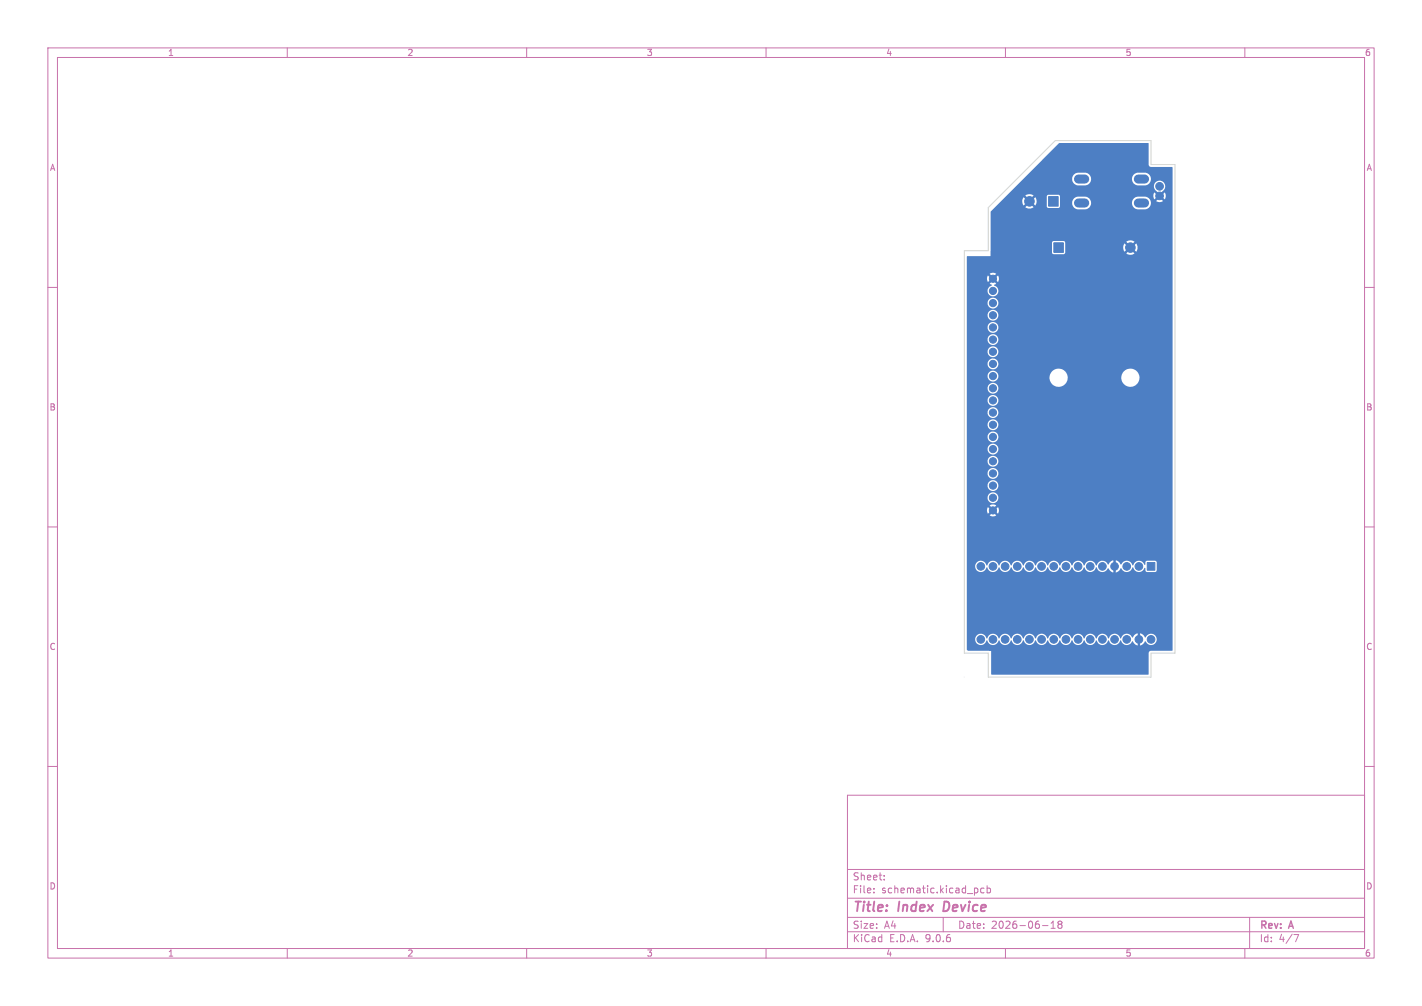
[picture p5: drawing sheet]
<svg xmlns="http://www.w3.org/2000/svg" width="297mm" height="210mm" viewBox="0 0 297 210" stroke-linecap="round" stroke-linejoin="round" font-family="sans-serif">
<g fill="none" stroke="#c872ab" stroke-width=".21">
<path d="M10 10h277v190h-277zM12 12h273v186h-273zM60 10v2M110 10v2M160 10v2M210 10v2M260 10v2M10 60h2M285 60h2M10 110h2M285 110h2M10 160h2"/>
<path d="M177 166h108v32h-108zM285 160h2M60 198v2M110 198v2M160 198v2M177 194.5h108M177 191.5h108M177 187.5h108M177 181.5h108M182.5 186.3v.1M182.5 185.5v.1M184.7 183.6v.1"/>
<path d="M184.7 182.8v.1M197 191.5v3M204.1 185.5l.1 .2-.1 .6M205.5 185.5l-.4-.1-.3 .3 .2 .6h.5M206.2 185.5l.4-.1 .3 .3-.2 .6h-.5M206.2 184.9v1.5M210 198v2M217.7 193.2h1.2M219.5 193.8h.9M219.5 192.7l.5-.4v1.5M221.2 192.9l-.2 .3v.5l.2 .1h.3l.3-.3-.1-.4-.2-.2M221.2 192.9l-.2-.2 .2-.4h.3l.3 .3-.3 .3"/>
<path d="M221.2 192.9h.3M260 198v2M261 191.5v6.5M270.2 195.1h1l-.6 1.5"/>
</g>
<path d="M197.3 188.2l-.3 2h.5" fill="none" stroke="#c872ab" stroke-width=".4"/>
<g fill="#4d7fc4" stroke="#4d7fc4" stroke-width=".21">
<path d="M239.6 117.4h1.6v1.6h-1.6z"/>
<path d="M219 41h2v2h-2z"/>
<path d="M220.1 50.7h2v2h-2z"/>
<circle cx="237.9" cy="118.2" r=".8"/>
<circle cx="235.3" cy="118.2" r=".8"/>
<circle cx="232.8" cy="118.2" r=".8"/>
<circle cx="230.3" cy="118.2" r=".8"/>
<circle cx="227.7" cy="118.2" r=".8"/>
<circle cx="225.2" cy="118.2" r=".8"/>
<circle cx="222.6" cy="118.2" r=".8"/>
<circle cx="220.1" cy="118.2" r=".8"/>
<circle cx="217.6" cy="118.2" r=".8"/>
<circle cx="215" cy="118.2" r=".8"/>
<circle cx="212.5" cy="118.2" r=".8"/>
<circle cx="209.9" cy="118.2" r=".8"/>
<circle cx="207.4" cy="118.2" r=".8"/>
<circle cx="204.9" cy="118.2" r=".8"/>
<circle cx="204.9" cy="133.5" r=".8"/>
<circle cx="207.4" cy="133.5" r=".8"/>
<circle cx="209.9" cy="133.5" r=".8"/>
<circle cx="212.5" cy="133.5" r=".8"/>
<circle cx="215" cy="133.5" r=".8"/>
<circle cx="217.6" cy="133.5" r=".8"/>
<circle cx="220.1" cy="133.5" r=".8"/>
<circle cx="222.6" cy="133.5" r=".8"/>
<circle cx="225.2" cy="133.5" r=".8"/>
<circle cx="227.7" cy="133.5" r=".8"/>
<circle cx="230.3" cy="133.5" r=".8"/>
<circle cx="232.8" cy="133.5" r=".8"/>
<circle cx="235.3" cy="133.5" r=".8"/>
<circle cx="237.9" cy="133.5" r=".8"/>
<circle cx="240.4" cy="133.5" r=".8"/>
<circle cx="207.4" cy="106.6" r=".75"/>
<circle cx="207.4" cy="103.9" r=".75"/>
<circle cx="207.4" cy="101.4" r=".75"/>
<circle cx="207.4" cy="98.8" r=".75"/>
<circle cx="207.4" cy="96.3" r=".75"/>
<circle cx="207.4" cy="93.8" r=".75"/>
<circle cx="207.4" cy="91.2" r=".75"/>
<circle cx="207.4" cy="88.7" r=".75"/>
<circle cx="207.4" cy="86.1" r=".75"/>
<circle cx="207.4" cy="83.6" r=".75"/>
<circle cx="207.4" cy="81.1" r=".75"/>
<circle cx="207.4" cy="78.5" r=".75"/>
<circle cx="207.4" cy="76" r=".75"/>
<circle cx="207.4" cy="73.4" r=".75"/>
<circle cx="207.4" cy="70.9" r=".75"/>
<circle cx="207.4" cy="68.4" r=".75"/>
<circle cx="207.4" cy="65.8" r=".75"/>
<circle cx="207.4" cy="63.3" r=".75"/>
<circle cx="207.4" cy="60.7" r=".75"/>
<circle cx="207.4" cy="58.2" r=".75"/>
<circle cx="215" cy="42" r="1"/>
<circle cx="236.1" cy="51.7" r="1"/>
<circle cx="242.2" cy="38.9" r=".8"/>
<circle cx="242.2" cy="40.9" r=".8"/>
</g>
<path d="M225.3 37.4h1.3M237.8 37.4h1.3M225.3 42.4h1.3M237.8 42.4h1.3" fill="none" stroke="#4d7fc4" stroke-width="1.9"/>
<path d="M206.9 44.1l2.3-2.2h4.3l.3 1 .7-.7 .4 .3-.8 .8a1.48 1.48 0 0 0 1.8 0l-.8-.8 .4-.3 .8 .6a1.49 1.49 0 0 0-.1-1.6l-.7 .7-.4-.3 .6-.6h2.9v2.1l.3 .3h2.2l.3-.3v-.8h2.5v.2a1.34 1.34 0 0 0 1.3 1.2h1.6a1.33 1.33 0 0 0 1.1-1.4h8.5v.2a1.34 1.34 0 0 0 1.3 1.2h1.6a1.33 1.33 0 0 0 1.1-1.4 1.33 1.33 0 0 0-1.2-1.3l-2 .1-.5 .4-.3 .8h-8.5v-.2a1.34 1.34 0 0 0-1.2-1.1l-2 .1-.5 .4-.3 .8h-2.5l-.1-1.5h19.6l.2 .8 .7-.7 .3 .4-.6 .7a1.29 1.29 0 0 0 1.4 0l-.7-.7 .4-.4 .7 .7a1.29 1.29 0 0 0 0-1.4l-.7 .6-.4-.3 .7-.6a1.18 1.18 0 0 0 .2-1.8 1.18 1.18 0 0 0-1.8 0 1.18 1.18 0 0 0 .2 1.8l.6 .6-.3 .3-.7-.6-.2 .6h-19.6l-.3-.1h-2l-.4 .3h-2.9l.2-.2a1.48 1.48 0 0 0-1.8 0l.8 .8-.4 .3-.7-.7-.3 .7h-4.3l4.6-4.6h10.1a1.34 1.34 0 0 0 1.3 1.4h1.6a1.33 1.33 0 0 0 1.1-1.4h8.5v.2a1.34 1.34 0 0 0 1.3 1.2h1.6a1.33 1.33 0 0 0 1.1-1.4 1.33 1.33 0 0 0-1.2-1.3l-2 .1-.5 .4-.3 .8h-8.5v-.2a1.34 1.34 0 0 0-1.2-1.1l-2 .1-.5 .4-.3 .8h-10.1l7.5-7.4h18.5l.1 .1 .1 4.7 .3 .2h4.5l.1 .1v100.7l-.1 .2-4.7 .1-.2 .3v4.4l-.1 .1h-32.7l-.1-.1v-4.8h-4.8l-.3-.3v-2.2h1.8v.2a1.23 1.23 0 0 0 1.1 1.1 1.23 1.23 0 0 0 1.3-1 1.31 1.31 0 0 0 1.3 1 1.31 1.31 0 0 0 1.2-1 1.31 1.31 0 0 0 1.3 1 1.31 1.31 0 0 0 1.3-1 1.31 1.31 0 0 0 1.3 1 1.31 1.31 0 0 0 1.2-1 1.31 1.31 0 0 0 1.3 1 1.31 1.31 0 0 0 1.3-1 1.31 1.31 0 0 0 1.2 1 1.31 1.31 0 0 0 1.3-1 1.31 1.31 0 0 0 1.3 1 1.31 1.31 0 0 0 1.2-1 1.31 1.31 0 0 0 1.3 1 1.31 1.31 0 0 0 1.3-1 1.31 1.31 0 0 0 1.3 1 1.31 1.31 0 0 0 1.2-1 1.31 1.31 0 0 0 1.3 1 1.31 1.31 0 0 0 1.3-1 1.31 1.31 0 0 0 1.2 1 1.31 1.31 0 0 0 1.3-1 1.31 1.31 0 0 0 1.3 1 1.31 1.31 0 0 0 1.2-1 1.32 1.32 0 0 0 1.2 1 1.32 1.32 0 0 0 1.3-.8l.5 .6 .6 .3v-.9h.5v.9a1.35 1.35 0 0 0 1-.9h.2a1.2 1.2 0 0 0 1.8 .6 1.2 1.2 0 0 0 0-2 1.2 1.2 0 0 0-1.8 .6l-.2-.1a1.28 1.28 0 0 0-1-.8v.8h-.5v-.8l-.6 .3-.5 .6a1.26 1.26 0 0 0-1.3-.8 1.26 1.26 0 0 0-1.1 1 1.31 1.31 0 0 0-1.3-1 1.31 1.31 0 0 0-1.3 1 1.31 1.31 0 0 0-1.2-1 1.31 1.31 0 0 0-1.3 1 1.31 1.31 0 0 0-1.3-1 1.31 1.31 0 0 0-1.2 1 1.31 1.31 0 0 0-1.3-1 1.31 1.31 0 0 0-1.3 1 1.31 1.31 0 0 0-1.3-1 1.31 1.31 0 0 0-1.2 1 1.31 1.31 0 0 0-1.3-1 1.31 1.31 0 0 0-1.3 1 1.31 1.31 0 0 0-1.2-1 1.31 1.31 0 0 0-1.3 1 1.31 1.31 0 0 0-1.3-1 1.31 1.31 0 0 0-1.2 1 1.31 1.31 0 0 0-1.3-1 1.31 1.31 0 0 0-1.3 1 1.31 1.31 0 0 0-1.3-1 1.31 1.31 0 0 0-1.2 1 1.31 1.31 0 0 0-1.3-1 1.31 1.31 0 0 0-1.3 1 1.27 1.27 0 0 0-1.1-1 1.27 1.27 0 0 0-1.2 .7l-.1 .4h-1.8v-15.3h1.8v.2a1.23 1.23 0 0 0 1.1 1.1 1.23 1.23 0 0 0 1.3-1 1.31 1.31 0 0 0 1.3 1 1.31 1.31 0 0 0 1.2-1 1.31 1.31 0 0 0 1.3 1 1.31 1.31 0 0 0 1.3-1 1.31 1.31 0 0 0 1.3 1 1.31 1.31 0 0 0 1.2-1 1.31 1.31 0 0 0 1.3 1 1.31 1.31 0 0 0 1.3-1 1.31 1.31 0 0 0 1.2 1 1.31 1.31 0 0 0 1.3-1 1.31 1.31 0 0 0 1.3 1 1.31 1.31 0 0 0 1.2-1 1.31 1.31 0 0 0 1.3 1 1.31 1.31 0 0 0 1.3-1 1.31 1.31 0 0 0 1.3 1 1.31 1.31 0 0 0 1.2-1 1.31 1.31 0 0 0 1.3 1 1.31 1.31 0 0 0 1.3-1 1.32 1.32 0 0 0 1.1 1 1.32 1.32 0 0 0 1.4-.8l.4 .6 .6 .3v-.8h.5v.8a1.35 1.35 0 0 0 1-.9h.2a1.26 1.26 0 0 0 1.3 .8 1.26 1.26 0 0 0 1.1-1 1.31 1.31 0 0 0 1.2 1 1.31 1.31 0 0 0 1.3-.9l.1 .2v.4l.3 .3h1.8l.3-.3v-1.8l-.4-.2h-1.7l-.3 .2v.6h-.2a1.25 1.25 0 0 0-1.2-.8 1.25 1.25 0 0 0-1.2 .9 1.33 1.33 0 0 0-1.2-.9 1.33 1.33 0 0 0-1.3 .8l-.5-.7-.6-.2v.8h-.5v-.8a1.35 1.35 0 0 0-1 .8h-.1a1.26 1.26 0 0 0-1.3-.7 1.26 1.26 0 0 0-1.1 .9 1.31 1.31 0 0 0-1.3-.9 1.31 1.31 0 0 0-1.2 .9 1.31 1.31 0 0 0-1.3-.9 1.31 1.31 0 0 0-1.3 .9 1.31 1.31 0 0 0-1.3-.9 1.31 1.31 0 0 0-1.2 .9 1.31 1.31 0 0 0-1.3-.9 1.31 1.31 0 0 0-1.3 .9 1.31 1.31 0 0 0-1.2-.9 1.31 1.31 0 0 0-1.3 .9 1.31 1.31 0 0 0-1.3-.9 1.31 1.31 0 0 0-1.2 .9 1.31 1.31 0 0 0-1.3-.9 1.31 1.31 0 0 0-1.3 .9 1.31 1.31 0 0 0-1.3-.9 1.31 1.31 0 0 0-1.2 .9 1.31 1.31 0 0 0-1.3-.9 1.31 1.31 0 0 0-1.3 .9 1.27 1.27 0 0 0-1.1-.9 1.27 1.27 0 0 0-1.2 .7l-.1 .3h-1.8v-11.6h4.2l.2 .7 .7-.6 .3 .4-.6 .6a1.24 1.24 0 0 0 1.4 0l-.7-.6 .4-.4 .7 .6a1.24 1.24 0 0 0-.1-1.3l-.6 .6-.4-.3 .6-.7a1.24 1.24 0 0 0-1.3 0l.6 .7-.3 .3-.7-.6-.2 .6h-4.2v-2.7h4.4a1.13 1.13 0 0 0 1.5 1.2 1.13 1.13 0 0 0 .3-1.9 1.13 1.13 0 0 0-1.8 .5v.2h-4.4v-2.5h4.4a1.13 1.13 0 0 0 1.5 1.1 1.13 1.13 0 0 0 .3-1.9 1.13 1.13 0 0 0-1.8 .6v.2h-4.4v-2.6h4.4a1.13 1.13 0 0 0 1.5 1.2 1.13 1.13 0 0 0 .3-1.9 1.13 1.13 0 0 0-1.8 .6v.1h-4.4v-2.5h4.4a1.13 1.13 0 0 0 1.5 1.1 1.13 1.13 0 0 0 .3-1.9 1.13 1.13 0 0 0-1.8 .6v.2h-4.4v-2.5h4.4a1.13 1.13 0 0 0 1.5 1.1 1.13 1.13 0 0 0 .3-1.9 1.13 1.13 0 0 0-1.8 .6v.2h-4.4v-2.6h4.4a1.13 1.13 0 0 0 1.5 1.2 1.13 1.13 0 0 0 .3-1.9 1.13 1.13 0 0 0-1.8 .5v.2h-4.4v-2.5h4.4a1.13 1.13 0 0 0 1.5 1.1 1.13 1.13 0 0 0 .3-1.9 1.13 1.13 0 0 0-1.8 .6v.2h-4.4v-2.6h4.4a1.13 1.13 0 0 0 1.5 1.2 1.13 1.13 0 0 0 .3-1.9 1.13 1.13 0 0 0-1.8 .6v.1h-4.4v-2.5h4.4a1.13 1.13 0 0 0 1.5 1.1 1.13 1.13 0 0 0 .3-1.9 1.13 1.13 0 0 0-1.8 .6v.2h-4.4v-2.5h4.4a1.13 1.13 0 0 0 1.5 1.1 1.13 1.13 0 0 0 .3-1.9 1.13 1.13 0 0 0-1.8 .6v.2h-4.4v-2.6h4.4a1.13 1.13 0 0 0 .9 1.2 1.13 1.13 0 0 0 1.3-.9h10.7v.3a1.9 1.9 0 0 0 2 1.8 1.9 1.9 0 0 0 1.8-2.1h11.2v.3a1.9 1.9 0 0 0 2.9 1.5 1.9 1.9 0 0 0 0-3.3 1.9 1.9 0 0 0-2.9 1.5h-11.2v-.2a1.9 1.9 0 0 0-2-1.5 1.9 1.9 0 0 0-1.8 1.7h-10.7a1.13 1.13 0 0 0-1-1.3 1.13 1.13 0 0 0-1.2 1h-4.4v-2.5h4.4v.2a1.13 1.13 0 0 0 1.7 .8 1.13 1.13 0 0 0 0-1.9 1.13 1.13 0 0 0-1.7 .9h-4.4v-2.6h4.4v.2a1.13 1.13 0 0 0 1.7 .9 1.13 1.13 0 0 0 0-1.9 1.13 1.13 0 0 0-1.7 .8h-4.4v-2.5h4.4v.2a1.13 1.13 0 0 0 1.7 .9 1.13 1.13 0 0 0 0-2 1.13 1.13 0 0 0-1.7 .9h-4.4v-2.5h4.4v.1a1.13 1.13 0 0 0 1.7 .9 1.13 1.13 0 0 0 0-1.9 1.13 1.13 0 0 0-1.7 .9h-4.4v-2.6h4.4v.2a1.13 1.13 0 0 0 1.7 .9 1.13 1.13 0 0 0 0-2 1.13 1.13 0 0 0-1.7 .9h-4.4v-2.5h4.4v.2a1.13 1.13 0 0 0 1.7 .8 1.13 1.13 0 0 0 0-1.9 1.13 1.13 0 0 0-1.7 .9h-4.4v-5.1h4.2l.2 .8 .7-.7 .3 .4-.6 .6 .5 .3a1.18 1.18 0 0 0-.9 1.6 1.18 1.18 0 0 0 1.7 .6 1.2 1.2 0 0 0 .5-1.2 1.2 1.2 0 0 0-.9-1l.5-.3-.7-.6 .4-.4 .7 .6a1.24 1.24 0 0 0-.1-1.3l-.6 .6-.4-.3 .6-.7a1.24 1.24 0 0 0-1.3 0l.6 .7-.3 .3-.7-.6-.2 .6h-4.2v-4.5l.2-.1h4.8v-2.8h12.8v2l.4 .4 2.2-.1 .2-.3v-1.1h12.1l.3 1 .7-.8 .4 .4-.8 .7a1.48 1.48 0 0 0 1.8 0l-.8-.7 .4-.4 .8 .7a1.49 1.49 0 0 0-.1-1.7l-.7 .8-.4-.4 .7-.8a1.49 1.49 0 0 0-1.7 .1l.8 .7-.4 .4-.7-.8-.3 .8h-12.1v-1l-.4-.3h-2l-.4 .4h-12.8z" fill="#4d7fc4"/>
<path d="M206.4 43.4l14-14h20v5h5v102h-5v5h-34v-5h-5v-84h5z" fill="none" stroke="#d0d2cd" stroke-width=".21"/>
<circle cx="201.4" cy="141.4" r=".01" fill="#d0d2cd" stroke="#d0d2cd" stroke-width=".21"/>
<g font-size="2.8" fill="#c872ab">
<text x="178" y="190.9">Title:</text>
<text x="187.7" y="190.9">Index</text>
<text x="197.9" y="190.9">Device</text>
</g>
<g font-size="2.1" fill="#c872ab">
<text x="178" y="184">Sheet:</text>
<text x="178" y="186.7">File:</text>
<text x="184.1" y="186.7">schematic.kicad_pcb</text>
<text x="178" y="196.9">KiCad</text>
<text x="178" y="194.1">Size:</text>
<text x="184.7" y="194.1">A4</text>
<text x="185.7" y="196.9">E.D.A.</text>
<text x="193.3" y="196.9">9.0.6</text>
<text x="200" y="194.1">Date:</text>
<text x="207" y="194.1">2026-06-18</text>
<text x="263" y="194.3">Rev:</text>
<text x="263" y="196.9">Id:</text>
<text x="267.1" y="196.9">4/7</text>
<text x="269.4" y="194.3">A</text>
</g>
<g font-size="1.8" fill="#c872ab">
<text x="35" y="11.9">1</text>
<text x="85" y="11.9">2</text>
<text x="135" y="11.9">3</text>
<text x="185" y="11.9">4</text>
<text x="235" y="11.9">5</text>
<text x="285" y="11.9">6</text>
<text x="10.3" y="35.9">A</text>
<text x="285.4" y="35.9">A</text>
<text x="10.3" y="85.9">B</text>
<text x="285.3" y="85.9">B</text>
<text x="10.3" y="135.9">C</text>
<text x="285.3" y="135.9">C</text>
<text x="10.3" y="185.9">D</text>
<text x="285.3" y="185.9">D</text>
<text x="35" y="199.9">1</text>
<text x="85" y="199.9">2</text>
<text x="135" y="199.9">3</text>
<text x="185" y="199.9">4</text>
<text x="235" y="199.9">5</text>
<text x="285" y="199.9">6</text>
</g>
</svg>
